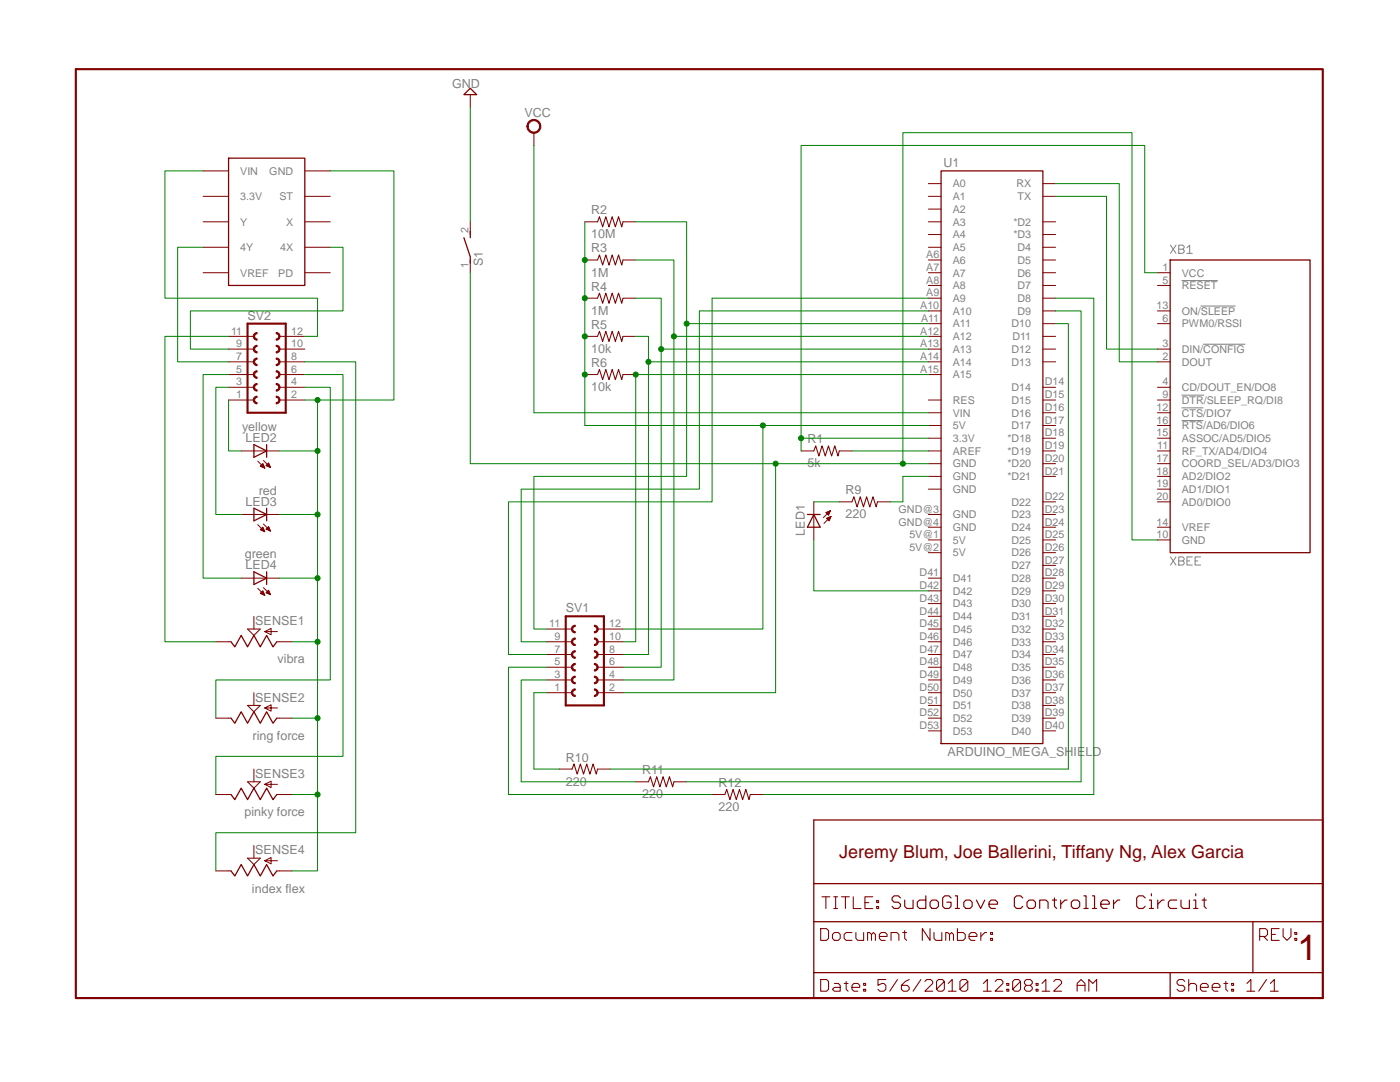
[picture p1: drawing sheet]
<svg xmlns="http://www.w3.org/2000/svg" width="279mm" height="216mm" viewBox="0 0 279 216" stroke-linecap="round" stroke-linejoin="round" font-family="sans-serif">
<g fill="none" stroke="#808080" stroke-width=".2">
<path d="M233.6 48.9l1.1 1.6M234.7 48.9l-1.1 1.6M235.2 48.9h.9l.2 .3v.2l-.2 .3 .2 .3v.3l-.2 .2h-.9zM235.2 49.7h.9M235.9 56h7.1M236.9 49.4l.5-.5v1.6M236.9 50.5h1.1M235.9 78.8h4.4M239.7 61.1h6.8M240.1 68.7h8.4M235.9 81.4h4.2M235.9 83.9h4.2"/>
<path d="M233.6 111.1l1.1 1.7M234.7 111.1l-1.1 1.7M235.2 111.1h.9l.2 .3v.3l-.2 .2 .2 .3v.3l-.2 .3h-.9zM235.2 111.9h.9M236.9 111.9h.5M238 111.1h-1.1v1.7h1.1M238.5 111.9h.6M239.6 111.1h-1.1v1.7h1.1"/>
</g>
<g fill="none" stroke="#800000" stroke-width=".2">
<path d="M185.3 36.6h2.5M185.3 39.2h2.5M208.1 36.6h2.6M208.1 39.2h2.6M185.3 54.4h2.5M185.3 57h2.5M185.3 44.3h2.5M185.3 46.8h2.5M185.3 49.3h2.5M185.3 51.9h2.5M185.3 59.5h2.5M185.3 41.7h2.5"/>
<path d="M208.1 54.4h2.6M208.1 57h2.6M208.1 44.3h2.6M208.1 46.8h2.6M208.1 49.3h2.6M208.1 51.9h2.6M208.1 59.5h2.6M231 54.4h2.5M231 57h2.5M185.3 72.2h2.5M185.3 69.7h2.5M185.3 64.6h2.5"/>
<path d="M185.3 79.8h2.5M185.3 62h2.5M185.3 67.1h2.5M185.3 74.7h2.5M208.1 72.2h2.6M208.1 69.7h2.6M208.1 77.3h2.6M208.1 64.6h2.6M208.1 79.8h2.6M208.1 62h2.6M208.1 67.1h2.6M231 72.2h2.5"/>
<path d="M231 69.7h2.5M231 77.3h2.5M231 64.6h2.5M231 79.8h2.5M231 62h2.5M185.3 90h2.5M185.3 82.4h2.5M185.3 87.4h2.5M185.3 84.9h2.5M185.3 92.5h2.5M185.3 95.1h2.5M185.3 97.6h2.5"/>
<path d="M208.1 90h2.6M208.1 82.4h2.6M208.1 87.4h2.6M208.1 84.9h2.6M208.1 92.5h2.6M208.1 95.1h2.6M231 90h2.5M231 82.4h2.5M231 87.4h2.5M231 84.9h2.5M231 92.5h2.5M231 95.1h2.5"/>
<path d="M231 97.6h2.5M185.3 107.7h2.5M185.3 105.2h2.5M185.3 102.7h2.5M185.3 110.3h2.5M185.3 115.4h2.5M185.3 117.9h2.5M208.1 107.7h2.6M208.1 105.2h2.6M208.1 100.1h2.6M208.1 102.7h2.6M208.1 110.3h2.6"/>
<path d="M208.1 112.8h2.6M208.1 115.4h2.6M208.1 117.9h2.6M231 107.7h2.5M231 105.2h2.5M231 100.1h2.5M109.1 133.1h5.1M109.1 135.7h5.1M109.1 138.2h5.1M185.3 120.4h2.5M185.3 123h2.5M185.3 125.5h2.5"/>
<path d="M185.3 128.1h2.5M185.3 130.6h2.5M185.3 133.1h2.5M185.3 135.7h2.5M185.3 138.2h2.5M208.1 120.4h2.6M208.1 123h2.6M208.1 125.5h2.6M208.1 128.1h2.6M208.1 130.6h2.6M208.1 133.1h2.6M208.1 135.7h2.6"/>
<path d="M208.1 138.2h2.6M185.3 140.8h2.5M185.3 143.3h2.5M185.3 145.8h2.5M208.1 140.8h2.6M208.1 143.3h2.6M208.1 145.8h2.6"/>
</g>
<path d="M187.8 34.1h20.3v114.3h-20.3zM233.5 51.9h28v58.4h-28zM162.4 176.3h101.6M162.4 194.1h87.6M233.5 194.1v5.1M250 194.1h14v5.1h-101.6v-35.6h101.6v30.5M250 183.9v10.2M264 183.9h-101.6" fill="none" stroke="#800000" stroke-width=".25"/>
<path d="M15.1 13.8h248.9v185.4h-248.9zM112.9 140.8h7.6" fill="none" stroke="#800000" stroke-width=".42"/>
<g fill="none" stroke="#800000" stroke-width=".21">
<path d="M164 178.9h1.6M164.8 178.9v2.4M166.4 178.9h.8M166.8 178.9v2.4M167.9 178.9h1.6M168.7 178.9v2.4M170.3 178.9v2.4h1.5M174.2 178.9h-1.6v2.4h1.6M175 179.7h.3v.4h-.3zM163.8 195.5h1.2l.4 .3v1.6l-.4 .4h-1.2zM163.8 185.3h1.2l.4 .4v1.5l-.4 .4h-1.2zM166.4 181.3h.8"/>
<path d="M166.5 196.2h.8l.4 .4v1.2h-1.2l-.4-.4 .4-.4h1.2M166.5 186.1h.8l.4 .4v.7l-.4 .4h-.8l-.4-.4v-.7zM168.5 196.2h.7M168.9 195.8v1.6l.3 .4M170 197h1.6v-.4l-.4-.4h-.8l-.4 .4v.8l.4 .4h.8M170 186.1h-1.1l-.4 .4v.7l.4 .4h1.1M170.8 186.1v1.1l.4 .4h1.2v-1.5M172.4 196.2h.4v.4h-.4zM172.4 197.4h.4v.4h-.4zM172.6 180.1h.8M173.1 187.6v-1.5h.4l.4 .4v1.1M173.9 186.5l.4-.4 .4 .4v1.1"/>
<path d="M175 180.9h.3v.4h-.3zM175.5 186.9h1.5v-.4l-.3-.4h-.8l-.4 .4v.7l.4 .4h.8M176.8 195.5h-1.6v1.1l.8-.4h.4l.4 .4v.8l-.4 .4h-.8l-.4-.4M177.8 187.6v-1.5h1.2l.4 .4v1.1M179.1 195.5l-1.5 2.3M180.1 186.1h.8M180.6 185.7v1.5l.3 .4M181.5 195.5l-.8 .3-.8 .8v.8l.4 .4h.8l.4-.4v-.4l-.4-.4h-1.2M183.8 195.5l-1.6 2.3M184.6 195.8l.4-.3h.7l.4 .3v.4l-1.5 1.6h1.5M185.6 185.3v2.3l-1.5-2.3v2.3M186.4 186.1v1.1l.4 .4h1.2v-1.5"/>
<path d="M188.5 195.8l-1.6 1.6 .4 .4h.8l.4-.4v-1.6l-.4-.3h-.8l-.4 .3v1.6M188.7 187.6v-1.5h.4l.4 .4v1.1M189.3 196.2l.7-.7v2.3M189.3 197.8h1.5M189.5 186.5l.4-.4 .4 .4v1.1M191.1 185.3v2.3h1.1l.4-.4v-.7l-.4-.4h-1.1M193.1 195.8l-1.5 1.6 .4 .4h.8l.3-.4v-1.6l-.3-.3h-.8l-.4 .3v1.6M193.4 186.9h1.6v-.4l-.4-.4h-.8l-.4 .4v.7l.4 .4h.8M195.7 186.1v1.5M196.3 196.2l.7-.7v2.3M196.3 197.8h1.5M196.9 186.1h-.4l-.8 .8"/>
<path d="M197.7 186.1h.4v.4h-.4zM197.7 187.2h.4v.4h-.4zM198.6 195.8l.4-.3h.8l.4 .3v.4l-1.6 1.6h1.6M200.9 196.2h.4v.4h-.4zM200.9 197.4h.4v.4h-.4zM203.7 195.8l-1.6 1.6 .4 .4h.8l.4-.4v-1.6l-.4-.3h-.8l-.4 .3v1.6M204.4 195.8l.4-.3h.8l.4 .3v.4l-.4 .4 .4 .4v.4l-.4 .4h-.8l-.4-.4v-.4l.4-.4-.4-.4zM204.8 196.6h.8M206.8 196.2h.4v.4h-.4zM206.8 197.4h.4v.4h-.4zM208 196.2l.7-.7v2.3M208 197.8h1.5"/>
<path d="M210.3 195.8l.4-.3h.8l.4 .3v.4l-1.6 1.6h1.6M215 197.8v-1.6l.8-.7 .7 .7v1.6M215 196.6h1.5M217.3 197.8v-2.3l.8 .7 .8-.7v2.3M236.5 195.8l-.4-.3h-.8l-.4 .3v.4l.4 .4h.8l.4 .4v.4l-.4 .4h-.8l-.4-.4M237.2 196.6l.4-.4h.8l.4 .4v1.2M237.2 195.5v2.3M239.6 197h1.5v-.4l-.4-.4h-.7l-.4 .4v.8l.4 .4h.7M241.9 197h1.6v-.4l-.4-.4h-.8l-.4 .4v.8l.4 .4h.8M244.2 196.2h.8M244.6 195.8v1.6l.4 .4M245.8 196.2h.4v.4h-.4z"/>
<path d="M245.8 197.4h.4v.4h-.4zM248.9 196.2l.7-.7v2.3M248.9 197.8h1.5M251.4 186.9h1.2l.4-.4v-.8l-.4-.4h-1.2v2.3M252.2 186.9l.8 .7M252.8 195.5l-1.6 2.3M253.5 196.2l.8-.7v2.3M253.5 197.8h1.6M253.7 186.5h.8M255.3 185.3h-1.6v2.3h1.6M256.1 185.3v1.6l.8 .7 .7-.7v-1.6M258.4 186.1h.4v.4h-.4z"/>
<path d="M258.4 187.2h.4v.4h-.4z"/>
</g>
<g fill="none" stroke="#800000" stroke-width=".23">
<path d="M179.7 179.2l-.4-.4h-.9l-.4 .4v.4l.4 .4h.9l.4 .4v.4l-.4 .5h-.9l-.4-.5M180.6 179.6v1.2l.4 .5h1.2v-1.7M184.8 178.8v2.5h-1.3l-.4-.5v-.8l.4-.4h1.3M186 179.6h.9l.4 .4v.8l-.4 .5h-.9l-.4-.5v-.8zM189.8 179.2l-.4-.4h-.8l-.5 .4v1.6l.5 .5h.8l.4-.5v-.8h-.8M190.6 178.8h.5v2.5M194.9 179.6l.8 1.7 .8-1.7M204.1 179.2l-.4-.4h-.8l-.5 .4v1.6l.5 .5h.8l.4-.5M210 179.6h.9M210.4 179.2v1.6l.5 .5M211.7 179.6v1.7M213 179.6h-.5l-.8 .8"/>
<path d="M216.3 178.8h.4v2.5M218 178.8h.4v2.5M222.2 179.6v1.7M223.5 179.6h-.4l-.9 .8M228.5 179.2l-.4-.4h-.8l-.5 .4v1.6l.5 .5h.8l.4-.5M229.4 179.6h.4v1.7M229.8 178.3v.5M231.1 179.6v1.7M232.3 179.6h-.4l-.8 .8M234.8 179.6h-1.2l-.4 .4v.8l.4 .5h1.2M235.7 179.6v1.2l.4 .5h1.3v-1.7M238.2 179.6h.4v1.7"/>
<path d="M238.6 178.3v.5M239.9 179.6h.8M240.3 179.2v1.6l.4 .5M190.6 181.3h.9M192.3 180l.5-.4h.8l.4 .4v.8l-.4 .5h-.8l-.5-.5zM197.4 180.4h1.7v-.4l-.5-.4h-.8l-.4 .4v.8l.4 .5h.8M205 180l.4-.4h.8l.5 .4v.8l-.5 .5h-.8l-.4-.5zM207.5 181.3v-1.7h1.2l.5 .4v1.3M213.8 180l.4-.4h.9l.4 .4v.8l-.4 .5h-.9l-.4-.5zM216.3 181.3h.9M218 181.3h.8M219.7 180.4h1.7v-.4l-.4-.4h-.9l-.4 .4v.8l.4 .5h.9"/>
<path d="M229.4 181.3h.8M238.2 181.3h.9"/>
</g>
<path d="M114.3 132.5l.5-.1v.2a.51 .51 0 0 0-.5 .5 .51 .51 0 0 0 .5 .5v.3a.76 .76 0 0 1-.7-.5 .76 .76 0 0 1 .2-.9z" fill-rule="evenodd" fill="#800000"/>
<path d="M114.3 132.5l.5-.1v.2a.51 .51 0 0 0-.5 .5 .51 .51 0 0 0 .5 .5v.3a.76 .76 0 0 1-.7-.5 .76 .76 0 0 1 .2-.9z" fill="none" stroke="#800000" stroke-width=".2"/>
<path d="M114.3 135.1l.5-.2v.3a.51 .51 0 0 0-.5 .5 .51 .51 0 0 0 .5 .5v.2a.76 .76 0 0 1-.7-.5 .76 .76 0 0 1 .2-.8z" fill-rule="evenodd" fill="#800000"/>
<path d="M114.3 135.1l.5-.2v.3a.51 .51 0 0 0-.5 .5 .51 .51 0 0 0 .5 .5v.2a.76 .76 0 0 1-.7-.5 .76 .76 0 0 1 .2-.8z" fill="none" stroke="#800000" stroke-width=".2"/>
<path d="M114.3 137.6l.5-.1v.2l-.4 .2-.1 .3 .1 .3 .4 .2v.3a.76 .76 0 0 1-.7-.5 .76 .76 0 0 1 .2-.9z" fill-rule="evenodd" fill="#800000"/>
<path d="M114.3 137.6l.5-.1v.2l-.4 .2-.1 .3 .1 .3 .4 .2v.3a.76 .76 0 0 1-.7-.5 .76 .76 0 0 1 .2-.9zM119.3 138.2h5M119.3 135.7h5M119.3 133.1h5" fill="none" stroke="#800000" stroke-width=".2"/>
<path d="M118.6 132.4a.76 .76 0 0 1 .8 .7 .76 .76 0 0 1-.8 .8v-.3a.51 .51 0 0 0 .5-.5 .51 .51 0 0 0-.5-.5z" fill-rule="evenodd" fill="#800000"/>
<path d="M118.6 132.4a.76 .76 0 0 1 .8 .7 .76 .76 0 0 1-.8 .8v-.3a.51 .51 0 0 0 .5-.5 .51 .51 0 0 0-.5-.5z" fill="none" stroke="#800000" stroke-width=".2"/>
<path d="M118.6 134.9a.76 .76 0 0 1 .8 .8 .76 .76 0 0 1-.8 .7v-.2a.51 .51 0 0 0 .5-.5 .51 .51 0 0 0-.5-.5z" fill-rule="evenodd" fill="#800000"/>
<path d="M118.6 134.9a.76 .76 0 0 1 .8 .8 .76 .76 0 0 1-.8 .7v-.2a.51 .51 0 0 0 .5-.5 .51 .51 0 0 0-.5-.5z" fill="none" stroke="#800000" stroke-width=".2"/>
<path d="M118.6 137.5a.76 .76 0 0 1 .8 .7 .76 .76 0 0 1-.8 .8v-.3a.51 .51 0 0 0 .5-.5 .51 .51 0 0 0-.5-.5z" fill-rule="evenodd" fill="#800000"/>
<path d="M109.1 130.6h5.1M109.1 128.1h5.1M118.6 137.5a.76 .76 0 0 1 .8 .7 .76 .76 0 0 1-.8 .8v-.3a.51 .51 0 0 0 .5-.5 .51 .51 0 0 0-.5-.5z" fill="none" stroke="#800000" stroke-width=".2"/>
<path d="M114.3 127.5l.5-.2v.3a.51 .51 0 0 0-.5 .5 .51 .51 0 0 0 .5 .5v.2a.76 .76 0 0 1-.7-.5 .76 .76 0 0 1 .2-.8z" fill-rule="evenodd" fill="#800000"/>
<path d="M114.3 127.5l.5-.2v.3a.51 .51 0 0 0-.5 .5 .51 .51 0 0 0 .5 .5v.2a.76 .76 0 0 1-.7-.5 .76 .76 0 0 1 .2-.8z" fill="none" stroke="#800000" stroke-width=".2"/>
<path d="M114.3 130l.5-.2v.3a.51 .51 0 0 0-.5 .5 .51 .51 0 0 0 .5 .5v.3a.76 .76 0 0 1-.7-.5 .76 .76 0 0 1 .2-.9z" fill-rule="evenodd" fill="#800000"/>
<path d="M114.3 130l.5-.2v.3a.51 .51 0 0 0-.5 .5 .51 .51 0 0 0 .5 .5v.3a.76 .76 0 0 1-.7-.5 .76 .76 0 0 1 .2-.9zM119.3 130.6h5M119.3 128.1h5" fill="none" stroke="#800000" stroke-width=".2"/>
<path d="M118.6 127.3a.76 .76 0 0 1 .8 .8 .76 .76 0 0 1-.8 .7v-.2a.51 .51 0 0 0 .5-.5 .51 .51 0 0 0-.5-.5z" fill-rule="evenodd" fill="#800000"/>
<path d="M118.6 127.3a.76 .76 0 0 1 .8 .8 .76 .76 0 0 1-.8 .7v-.2a.51 .51 0 0 0 .5-.5 .51 .51 0 0 0-.5-.5z" fill="none" stroke="#800000" stroke-width=".2"/>
<path d="M118.6 129.8a.76 .76 0 0 1 .8 .8 .76 .76 0 0 1-.8 .8v-.3a.51 .51 0 0 0 .5-.5 .51 .51 0 0 0-.5-.5z" fill-rule="evenodd" fill="#800000"/>
<path d="M109.1 125.5h5.1M118.6 129.8a.76 .76 0 0 1 .8 .8 .76 .76 0 0 1-.8 .8v-.3a.51 .51 0 0 0 .5-.5 .51 .51 0 0 0-.5-.5z" fill="none" stroke="#800000" stroke-width=".2"/>
<path d="M114.3 124.9l.5-.1v.2a.51 .51 0 0 0-.5 .5 .51 .51 0 0 0 .5 .5v.3a.76 .76 0 0 1-.7-.5 .76 .76 0 0 1 .2-.9z" fill-rule="evenodd" fill="#800000"/>
<path d="M114.3 124.9l.5-.1v.2a.51 .51 0 0 0-.5 .5 .51 .51 0 0 0 .5 .5v.3a.76 .76 0 0 1-.7-.5 .76 .76 0 0 1 .2-.9zM119.3 125.5h5" fill="none" stroke="#800000" stroke-width=".2"/>
<path d="M118.6 124.8a.76 .76 0 0 1 .8 .7 .76 .76 0 0 1-.8 .8v-.3a.51 .51 0 0 0 .5-.5 .51 .51 0 0 0-.5-.5z" fill-rule="evenodd" fill="#800000"/>
<path d="M45.6 79.8h5.1M45.6 77.3h5.1M45.6 74.7h5.1M118.6 124.8a.76 .76 0 0 1 .8 .7 .76 .76 0 0 1-.8 .8v-.3a.51 .51 0 0 0 .5-.5 .51 .51 0 0 0-.5-.5z" fill="none" stroke="#800000" stroke-width=".2"/>
<path d="M49.4 82.4h7.6M120.5 140.8v-17.8h-7.6v17.8" fill="none" stroke="#800000" stroke-width=".42"/>
<path d="M50.8 74.1l.5-.1v.2l-.4 .2-.1 .3 .1 .3 .4 .2v.3a.77 .77 0 0 1-.7-.5 .77 .77 0 0 1 .2-.9z" fill-rule="evenodd" fill="#800000"/>
<path d="M50.8 74.1l.5-.1v.2l-.4 .2-.1 .3 .1 .3 .4 .2v.3a.77 .77 0 0 1-.7-.5 .77 .77 0 0 1 .2-.9z" fill="none" stroke="#800000" stroke-width=".2"/>
<path d="M50.8 76.7l.5-.2v.3l-.4 .2-.1 .3 .1 .2 .4 .3v.2a.77 .77 0 0 1-.7-.5 .77 .77 0 0 1 .2-.8z" fill-rule="evenodd" fill="#800000"/>
<path d="M50.8 76.7l.5-.2v.3l-.4 .2-.1 .3 .1 .2 .4 .3v.2a.77 .77 0 0 1-.7-.5 .77 .77 0 0 1 .2-.8z" fill="none" stroke="#800000" stroke-width=".2"/>
<path d="M50.8 79.2l.5-.1v.2l-.4 .2-.1 .3 .1 .3 .4 .2v.3a.77 .77 0 0 1-.7-.5 .77 .77 0 0 1 .2-.9z" fill-rule="evenodd" fill="#800000"/>
<path d="M50.8 79.2l.5-.1v.2l-.4 .2-.1 .3 .1 .3 .4 .2v.3a.77 .77 0 0 1-.7-.5 .77 .77 0 0 1 .2-.9zM55.8 79.8h5M55.8 77.3h5M55.8 74.7h5" fill="none" stroke="#800000" stroke-width=".2"/>
<path d="M55.1 74a.76 .76 0 0 1 .8 .7 .76 .76 0 0 1-.8 .8v-.3l.5-.2v-.3l-.1-.3-.4-.2z" fill-rule="evenodd" fill="#800000"/>
<path d="M55.1 74a.76 .76 0 0 1 .8 .7 .76 .76 0 0 1-.8 .8v-.3l.5-.2v-.3l-.1-.3-.4-.2z" fill="none" stroke="#800000" stroke-width=".2"/>
<path d="M55.1 76.5a.76 .76 0 0 1 .8 .8 .76 .76 0 0 1-.8 .7v-.2l.5-.3v-.2l-.1-.3-.4-.2z" fill-rule="evenodd" fill="#800000"/>
<path d="M55.1 76.5a.76 .76 0 0 1 .8 .8 .76 .76 0 0 1-.8 .7v-.2l.5-.3v-.2l-.1-.3-.4-.2z" fill="none" stroke="#800000" stroke-width=".2"/>
<path d="M55.1 79.1a.76 .76 0 0 1 .8 .7 .76 .76 0 0 1-.8 .8v-.3l.5-.2v-.3l-.1-.3-.4-.2z" fill-rule="evenodd" fill="#800000"/>
<path d="M45.6 72.2h5.1M45.6 69.7h5.1M55.1 79.1a.76 .76 0 0 1 .8 .7 .76 .76 0 0 1-.8 .8v-.3l.5-.2v-.3l-.1-.3-.4-.2z" fill="none" stroke="#800000" stroke-width=".2"/>
<path d="M50.8 69.1l.5-.2v.3l-.4 .2-.1 .3 .1 .2 .4 .3v.2a.77 .77 0 0 1-.7-.5 .77 .77 0 0 1 .2-.8z" fill-rule="evenodd" fill="#800000"/>
<path d="M50.8 69.1l.5-.2v.3l-.4 .2-.1 .3 .1 .2 .4 .3v.2a.77 .77 0 0 1-.7-.5 .77 .77 0 0 1 .2-.8z" fill="none" stroke="#800000" stroke-width=".2"/>
<path d="M50.8 71.6l.5-.2v.3l-.4 .2-.1 .3 .1 .3 .4 .2v.3a.77 .77 0 0 1-.7-.6 .77 .77 0 0 1 .2-.8z" fill-rule="evenodd" fill="#800000"/>
<path d="M50.8 71.6l.5-.2v.3l-.4 .2-.1 .3 .1 .3 .4 .2v.3a.77 .77 0 0 1-.7-.6 .77 .77 0 0 1 .2-.8zM55.8 72.2h5M55.8 69.7h5" fill="none" stroke="#800000" stroke-width=".2"/>
<path d="M55.1 68.9a.76 .76 0 0 1 .8 .8 .76 .76 0 0 1-.8 .7v-.2l.5-.3v-.2l-.1-.3-.4-.2z" fill-rule="evenodd" fill="#800000"/>
<path d="M55.1 68.9a.76 .76 0 0 1 .8 .8 .76 .76 0 0 1-.8 .7v-.2l.5-.3v-.2l-.1-.3-.4-.2z" fill="none" stroke="#800000" stroke-width=".2"/>
<path d="M55.1 71.4a.76 .76 0 0 1 .8 .8 .76 .76 0 0 1-.8 .8v-.3l.5-.2v-.3l-.1-.3-.4-.2z" fill-rule="evenodd" fill="#800000"/>
<path d="M45.6 67.1h5.1M55.1 71.4a.76 .76 0 0 1 .8 .8 .76 .76 0 0 1-.8 .8v-.3l.5-.2v-.3l-.1-.3-.4-.2z" fill="none" stroke="#800000" stroke-width=".2"/>
<path d="M50.8 66.5l.5-.1v.2l-.4 .3-.1 .2 .1 .3 .4 .2v.3a.77 .77 0 0 1-.7-.5 .77 .77 0 0 1 .2-.9z" fill-rule="evenodd" fill="#800000"/>
<path d="M50.8 66.5l.5-.1v.2l-.4 .3-.1 .2 .1 .3 .4 .2v.3a.77 .77 0 0 1-.7-.5 .77 .77 0 0 1 .2-.9zM55.8 67.1h5" fill="none" stroke="#800000" stroke-width=".2"/>
<path d="M55.1 66.4a.76 .76 0 0 1 .8 .7 .76 .76 0 0 1-.8 .8v-.3l.5-.2v-.3v-.2l-.5-.3z" fill-rule="evenodd" fill="#800000"/>
<g fill="none" stroke="#800000" stroke-width=".2">
<path d="M40.5 34.1h5.1M40.5 39.2h5.1M60.8 39.2h5.1M60.8 34.1h5.1M106.6 26.5v2.5M40.5 44.3h5.1M40.5 49.3h5.1M40.5 54.4h5.1M60.8 44.3h5.1M60.8 49.3h5.1M60.8 54.4h5.1M93.9 44.3v2.5"/>
<path d="M93.9 51.9v2.5M116.7 44.3h2.6M116.7 51.9h2.6M116.7 59.5h2.6M124.3 44.3h2.6M124.3 51.9h2.6M124.3 59.5h2.6M55.1 66.4a.76 .76 0 0 1 .8 .7 .76 .76 0 0 1-.8 .8v-.3l.5-.2v-.3v-.2l-.5-.3zM116.7 67.1h2.6M124.3 67.1h2.6M48.1 90h7.7M51.4 92l1.4 1.4"/>
<path d="M51.9 93l.6-.5 .3 .9zM52 93h.7M52.1 92.9h.5M52.2 92.8h.4M52.2 93.1h.5M52.3 92.6h.2M52.4 92.5h.1M52.5 93.3h.3M52.6 91.9l1.4 1.4M52.8 93.4h.1M53.1 92.9l.5-.5 .4 .9zM53.1 92.9h.7"/>
<path d="M53.2 92.8h.6M53.3 92.6h.4M53.4 93h.5M53.4 92.5h.3M53.6 92.4h.1M53.7 93.1h.2M53.9 93.3h.1M159.9 90h2.5M167.5 90h2.5M48.1 102.7h7.7M51.4 104.7l1.4 1.4M51.9 105.7l.6-.5 .3 .9z"/>
<path d="M52 105.7h.7M52.1 105.6h.5M52.1 105.8h.6M52.2 105.4h.4M52.4 105.3h.1M52.4 105.9h.4M52.6 104.6l1.4 1.4M52.7 106h.1M53.1 105.6l.5-.5 .4 .9zM53.1 105.6h.7M53.3 105.4h.5M53.3 105.7h.5"/>
<path d="M53.4 105.3h.3M53.5 105.2h.2M53.6 105.8h.3M53.8 105.9h.2M162.4 100.1v7.6M164.8 102.3l.9-.4-.4 .9zM164.8 102.3h.7M165 103.4l.8-.4-.3 .9zM165 102.4h.5M165 103.5h.7M165.1 103.4h.6M165.1 102.5h.4"/>
<path d="M165.1 102.2h.5M165.2 103.6h.4M165.2 102.7h.2M165.3 103.7h.2M165.3 102.8h.1M165.4 103.3h.4M165.4 102.1h.3M165.4 103.9h.1M165.6 103.1h.2M165.7 101.9h.1M165.7 101.9l-1.4 1.4M165.8 103l-1.4 1.4"/>
<path d="M167.5 100.1h2.5M175.1 100.1h2.6M46.1 128.1h-3M50.7 123v2.5M50.7 138.2v2.6M52.8 126l1.3 .7v-1.3l-1.3 .6h2.6M55.2 128.1h3.1M43.1 143.3h3M43.1 158.5h3M50.7 153.5v2.5M52.8 141.3l1.3 .6v-1.3l-1.3 .7h2.6M52.8 156.5l1.3 .6v-1.2l-1.3 .6h2.6"/>
<path d="M55.2 143.3h3.1M55.2 158.5h3.1M43.1 173.8h3M50.7 168.7v2.5M52.8 171.7l1.3 .7v-1.3l-1.3 .6h2.6M55.2 173.8h3.1"/>
</g>
<path d="M57 82.4v-17.8h-7.6v17.8" fill="none" stroke="#800000" stroke-width=".42"/>
<path d="M119.3 44.3l.3-1.1 .7 2.1 .6-2.1 .6 2.1 .7-2.1 .6 2.1 .6-2.1 .7 2.1 .2-1M119.3 51.9l.3-1 .7 2 .6-2 .6 2 .7-2 .6 2 .6-2 .7 2 .2-1M119.3 59.5l.3-1 .7 2 .6-2 .6 2 .7-2 .6 2 .6-2 .7 2 .2-1M119.3 67.1l.3-1 .7 2 .6-2 .6 2 .7-2 .6 2 .6-2 .7 2 .2-1M162.4 90l.4-1 .6 2 .7-2 .6 2 .6-2 .7 2 .6-2 .6 2 .3-1M170 100.1l.4-1 .6 2.1 .7-2.1 .6 2.1 .7-2.1 .6 2.1 .6-2.1 .7 2.1 .2-1.1M49.4 125.5h2.5l-1.2 1.3zM49.4 140.8h2.5l-1.2 1.2zM49.4 156h2.5l-1.2 1.3zM49.4 171.2h2.5l-1.2 1.3z" fill="none" stroke="#800000" stroke-width=".21"/>
<g fill="none" stroke="#800000" stroke-width=".25">
<path d="M45.6 31.6h15.2v25.4h-15.2zM92.6 47.4l1.3 3.8v1.3M93.9 46.2v1.2M50.7 88.7l2.5 1.3-2.5 1.2zM53.2 88.7v2.5M50.7 101.4l2.5 1.3-2.5 1.2zM53.2 101.4v2.5M161.1 102.7h2.6M162.4 102.7l1.3 2.5h-2.6zM46.1 128.1l.8 1 1.2-2.3 1.3 2.3 1.3-2.3 1.2 2.3 1.3-2.3 1.3 2.3 .7-1M46.1 143.3l.8 1 1.2-2.3 1.3 2.3 1.3-2.3 1.2 2.3 1.3-2.3 1.3 2.3 .7-1M46.1 158.5l.8 1.1 1.2-2.3 1.3 2.3 1.3-2.3 1.2 2.3 1.3-2.3 1.3 2.3 .7-1.1"/>
<path d="M46.1 173.8l.8 1 1.2-2.3 1.3 2.3 1.3-2.3 1.2 2.3 1.3-2.3 1.3 2.3 .7-1"/>
</g>
<path d="M105.7 24.1a1.39 1.39 0 0 1 2.1 .5 1.39 1.39 0 0 1-.9 2 1.39 1.39 0 0 1-1.7-1.4h.2a1.14 1.14 0 0 1 1.6-1 1.14 1.14 0 0 1 .3 1.9 1.14 1.14 0 0 1-1.8-.6l-.1-.3h-.2v-.3z" fill-rule="evenodd" fill="#800000"/>
<g fill="none" stroke="#800000" stroke-width=".2">
<path d="M93.9 18.9v2.5M105.7 24.1a1.39 1.39 0 0 1 2.1 .5 1.39 1.39 0 0 1-.9 2 1.39 1.39 0 0 1-1.7-1.4h.2a1.14 1.14 0 0 1 1.6-1 1.14 1.14 0 0 1 .3 1.9 1.14 1.14 0 0 1-1.8-.6l-.1-.3h-.2v-.3zM116.7 74.7h2.6M124.3 74.7h2.6M48.1 115.4h7.7M51.4 117.4l1.4 1.4M51.9 118.4l.6-.5 .3 .9zM52 118.3h.6M52 118.4h.7M52.2 118.2h.4M52.3 118.1h.2M52.3 118.6h.4"/>
<path d="M52.4 118h.1M52.6 117.3l1.4 1.4M52.6 118.7h.2M53.1 118.3l.5-.5 .4 .9zM53.2 118.2h.6M53.2 118.3h.6M53.3 118.1h.4M53.4 118h.3M53.5 118.4h.4M53.5 117.9h.1M53.8 118.6h.2M111.6 153.5h2.6"/>
<path d="M119.3 153.5h2.5M126.9 156h2.5M134.5 156h2.5M142.1 158.5h2.6M149.7 158.5h2.6"/>
</g>
<path d="M93.9 17.6l1.2 1.3h-2.5zM50.7 114.1l2.5 1.3-2.5 1.2zM53.2 114.1v2.5" fill="none" stroke="#800000" stroke-width=".25"/>
<path d="M119.3 74.7l.3-1 .7 2.1 .6-2.1 .6 2.1 .7-2.1 .6 2.1 .6-2.1 .7 2.1 .2-1.1M114.2 153.5l.4-1.1 .6 2.1 .6-2.1 .7 2.1 .6-2.1 .6 2.1 .7-2.1 .6 2.1 .3-1M129.4 156l.4-1 .6 2 .7-2 .6 2 .6-2 .7 2 .6-2 .6 2 .3-1M144.7 158.5l.3-1 .7 2.1 .6-2.1 .6 2.1 .7-2.1 .6 2.1 .6-2.1 .7 2.1 .2-1.1" fill="none" stroke="#800000" stroke-width=".21"/>
<path d="M93.9 54.4v38.1h91.4M180.2 92.5v-66h45.7v81.2h5.1" fill="none" stroke="#008000" stroke-width=".2"/>
<circle cx="180.2" cy="92.5" r=".51" fill="#008000"/>
<g fill="none" stroke="#008000" stroke-width=".2">
<path d="M154.8 92.5v45.7h-30.5"/>
<circle cx="180.2" cy="92.5" r=".51"/>
</g>
<circle cx="154.8" cy="92.5" r=".51" fill="#008000"/>
<g fill="none" stroke="#008000" stroke-width=".2">
<path d="M93.9 21.4v22.9M106.6 29v53.4h78.7M231 54.4h-2.5v-25.4h-68.6v58.4M185.3 87.4h-25.4v2.6M185.3 95.1h-5.1v5h-2.5M162.4 107.7v10.2h22.9"/>
<circle cx="154.8" cy="92.5" r=".51"/>
</g>
<circle cx="159.9" cy="87.4" r=".51" fill="#008000"/>
<g fill="none" stroke="#008000" stroke-width=".2">
<path d="M210.7 36.6h12.7v35.6h7.6M210.7 39.2h10.1v30.5h10.2M185.3 74.7h-58.4v53.4h-2.6M170 90h15.3M162.4 100.1h5.1"/>
<circle cx="159.9" cy="87.4" r=".51"/>
</g>
<circle cx="126.9" cy="74.7" r=".51" fill="#008000"/>
<g fill="none" stroke="#008000" stroke-width=".2">
<path d="M126.9 67.1h2.5v5.1h55.9M129.4 72.2v58.4h-5.1"/>
<circle cx="126.9" cy="74.7" r=".51"/>
</g>
<circle cx="129.4" cy="72.2" r=".51" fill="#008000"/>
<g fill="none" stroke="#008000" stroke-width=".2">
<path d="M126.9 59.5h5.1v10.2h53.3M132 69.7v63.4h-7.7"/>
<circle cx="129.4" cy="72.2" r=".51"/>
</g>
<circle cx="132" cy="69.7" r=".51" fill="#008000"/>
<g fill="none" stroke="#008000" stroke-width=".2">
<path d="M126.9 51.9h7.6v15.2h50.8M134.5 67.1v68.6h-10.2"/>
<circle cx="132" cy="69.7" r=".51"/>
</g>
<circle cx="134.5" cy="67.1" r=".51" fill="#008000"/>
<g fill="none" stroke="#008000" stroke-width=".2">
<path d="M126.9 44.3h10.1v20.3h48.3M137 64.6v30.5h-30.4v30.4h2.5"/>
<circle cx="134.5" cy="67.1" r=".51"/>
</g>
<circle cx="137" cy="64.6" r=".51" fill="#008000"/>
<g fill="none" stroke="#008000" stroke-width=".2">
<path d="M116.7 44.3v7.6"/>
<circle cx="137" cy="64.6" r=".51"/>
</g>
<circle cx="116.7" cy="51.9" r=".51" fill="#008000"/>
<g fill="none" stroke="#008000" stroke-width=".2">
<path d="M116.7 51.9v7.6"/>
<circle cx="116.7" cy="51.9" r=".51"/>
</g>
<circle cx="116.7" cy="59.5" r=".51" fill="#008000"/>
<g fill="none" stroke="#008000" stroke-width=".2">
<path d="M116.7 59.5v7.6"/>
<circle cx="116.7" cy="59.5" r=".51"/>
</g>
<circle cx="116.7" cy="67.1" r=".51" fill="#008000"/>
<g fill="none" stroke="#008000" stroke-width=".2">
<path d="M116.7 67.1v7.6"/>
<circle cx="116.7" cy="67.1" r=".51"/>
</g>
<circle cx="116.7" cy="74.7" r=".51" fill="#008000"/>
<g fill="none" stroke="#008000" stroke-width=".2">
<path d="M116.7 74.7v10.2h68.6"/>
<circle cx="116.7" cy="74.7" r=".51"/>
</g>
<circle cx="152.3" cy="84.9" r=".51" fill="#008000"/>
<g fill="none" stroke="#008000" stroke-width=".2">
<path d="M40.5 34.1h-7.6v25.4h30.5v7.6h-2.6M65.9 34.1h12.7v45.7h-17.8M185.3 59.5h-43.2v40.6h-40.6v30.5h7.6M210.7 59.5h7.6v99h-66M63.4 79.8v10.2h-7.6M185.3 62h-45.7v35.6h-35.6v30.5h5.1M210.7 64.6h2.5v88.9h-91.4M210.7 62h5.1v94h-78.8M63.4 90v12.7h-7.6M152.3 84.9v40.6h-28M63.4 102.7v12.7h-7.6M109.1 133.1h-7.6v25.4h40.6"/>
<path d="M109.1 135.7h-5.1v20.3h22.9M109.1 138.2h-2.5v15.3h5"/>
<circle cx="152.3" cy="84.9" r=".51"/>
</g>
<circle cx="63.4" cy="90" r=".51" fill="#008000"/>
<circle cx="63.4" cy="90" r=".51" fill="none" stroke="#008000" stroke-width=".2"/>
<circle cx="63.4" cy="102.7" r=".51" fill="#008000"/>
<circle cx="63.4" cy="102.7" r=".51" fill="none" stroke="#008000" stroke-width=".2"/>
<circle cx="63.4" cy="115.4" r=".51" fill="#008000"/>
<g fill="none" stroke="#008000" stroke-width=".2">
<path d="M63.4 115.4v12.7h-5.1M63.4 128.1v15.2h-5.1M63.4 143.3v15.2h-5.1M63.4 158.5v15.3h-5.1"/>
<circle cx="63.4" cy="115.4" r=".51"/>
</g>
<circle cx="63.4" cy="143.3" r=".51" fill="#008000"/>
<circle cx="63.4" cy="143.3" r=".51" fill="none" stroke="#008000" stroke-width=".2"/>
<circle cx="63.4" cy="158.5" r=".51" fill="#008000"/>
<circle cx="63.4" cy="158.5" r=".51" fill="none" stroke="#008000" stroke-width=".2"/>
<circle cx="63.4" cy="128.1" r=".51" fill="#008000"/>
<circle cx="63.4" cy="128.1" r=".51" fill="none" stroke="#008000" stroke-width=".2"/>
<circle cx="63.4" cy="79.8" r=".51" fill="#008000"/>
<g fill="none" stroke="#008000" stroke-width=".2">
<path d="M40.5 49.3h-5v22.9h10.1M65.9 49.3h2.6v12.7h-30.5v7.7h7.6M45.6 79.8v10.2h2.5M45.6 77.3h-2.5v25.4h5M45.6 74.7h-5.1v40.7h7.6M45.6 67.1h-12.7v61h10.2M60.8 77.3h5.1v58.4h-22.8v7.6M60.8 74.7h7.7v76.2h-25.4v7.6M60.8 72.2h10.2v94h-27.9v7.6"/>
<circle cx="63.4" cy="79.8" r=".51"/>
</g>
<text font-size="7.2" fill="#800000" x="258.9" y="191.5">1</text>
<text font-size="3.6" fill="#800000" x="167.5" y="171.2">Jeremy Blum, Joe Ballerini, Tiffany Ng, Alex Garcia</text>
<g font-size="2.5" fill="#808080">
<text x="90.2" y="17.5">GND</text>
<text x="104.6" y="23.3">VCC</text>
<text x="188.3" y="33.3">U1</text>
<text x="118" y="42.8">R2</text>
<text x="118" y="47.6">10M</text>
<text x="96.4" y="53.1" transform="rotate(-90 96.4 53.1)">S1</text>
<text x="118" y="50.4">R3</text>
<text x="118" y="58">R4</text>
<text x="118" y="55.2">1M</text>
<text x="49.4" y="63.8">SV2</text>
<text x="118" y="65.6">R5</text>
<text x="118" y="62.8">1M</text>
<text x="118" y="70.4">10k</text>
<text x="118" y="73.2">R6</text>
<text x="118" y="78">10k</text>
<text x="48.3" y="86">yellow</text>
<text x="49" y="88.2">LED2</text>
<text x="161.1" y="88.5">R1</text>
<text x="161.1" y="93.3">5k</text>
<text x="49" y="100.9">LED3</text>
<text x="51.6" y="98.7">red</text>
<text x="168.8" y="98.6">R9</text>
<text x="160.6" y="106.9" transform="rotate(-90 160.6 106.9)">LED1</text>
<text x="168.8" y="103.4">220</text>
<text x="48.8" y="111.4">green</text>
<text x="49" y="113.6">LED4</text>
<text x="50.9" y="124.8">SENSE1</text>
<text x="112.9" y="122.2">SV1</text>
<text x="55.4" y="132.4">vibra</text>
<text x="50.9" y="140">SENSE2</text>
<text x="50.4" y="147.6">ring force</text>
<text x="50.9" y="155.2">SENSE3</text>
<text x="112.9" y="152">R10</text>
<text x="128.1" y="154.5">R11</text>
<text x="189.1" y="150.9">ARDUINO_MEGA_SHIELD</text>
<text x="112.9" y="156.8">220</text>
<text x="128.1" y="159.3">220</text>
<text x="143.4" y="161.8">220</text>
<text x="143.4" y="157">R12</text>
<text x="48.8" y="162.9">pinky force</text>
<text x="50.9" y="170.5">SENSE4</text>
<text x="50.3" y="178.1">index flex</text>
</g>
<g font-size="2.1" fill="#808080">
<text x="47.9" y="34.9">VIN</text>
<text x="53.7" y="34.9">GND</text>
<text x="47.9" y="39.9">3.3V</text>
<text x="55.8" y="39.9">ST</text>
<text x="190.2" y="37.4">A0</text>
<text x="190.2" y="39.9">A1</text>
<text x="202.9" y="37.4">RX</text>
<text x="203.1" y="39.9">TX</text>
<text x="47.9" y="45">Y</text>
<text x="57.1" y="45">X</text>
<text x="93.5" y="46.4" transform="rotate(-90 93.5 46.4)">2</text>
<text x="190.2" y="42.5">A2</text>
<text x="190.2" y="45">A3</text>
<text x="190.2" y="47.6">A4</text>
<text x="202.2" y="45">*D2</text>
<text x="202.2" y="47.6">*D3</text>
<text x="47.9" y="50.1">4Y</text>
<text x="55.9" y="50.1">4X</text>
<text x="93.5" y="53.4" transform="rotate(-90 93.5 53.4)">1</text>
<text x="184.8" y="51.5">A6</text>
<text x="190.2" y="50.1">A5</text>
<text x="190.2" y="52.6">A6</text>
<text x="203.1" y="50.1">D4</text>
<text x="203.1" y="52.6">D5</text>
<text x="47.9" y="55.2">VREF</text>
<text x="55.5" y="55.2">PD</text>
<text x="184.8" y="54.1">A7</text>
<text x="184.8" y="56.6">A8</text>
<text x="184.8" y="59.1">A9</text>
<text x="190.2" y="55.2">A7</text>
<text x="190.2" y="57.7">A8</text>
<text x="203.1" y="55.2">D6</text>
<text x="203.1" y="57.7">D7</text>
<text x="232" y="54.1">1</text>
<text x="232" y="56.6">5</text>
<text x="235.9" y="55.2">VCC</text>
<text x="235.9" y="57.7">RESET</text>
<text x="183.7" y="61.7">A10</text>
<text x="183.8" y="64.2">A11</text>
<text x="190.2" y="60.3">A9</text>
<text x="190.2" y="62.8">A10</text>
<text x="190.2" y="65.3">A11</text>
<text x="201.9" y="65.3">D10</text>
<text x="203.1" y="60.3">D8</text>
<text x="203.1" y="62.8">D9</text>
<text x="230.8" y="61.7">13</text>
<text x="232" y="64.2">6</text>
<text x="235.9" y="62.8">ON/SLEEP</text>
<text x="235.9" y="65.3">PWM0/RSSI</text>
<text x="46.1" y="66.8">11</text>
<text x="47.2" y="71.8">7</text>
<text x="47.2" y="69.3">9</text>
<text x="58.1" y="66.8">12</text>
<text x="58.1" y="71.8">8</text>
<text x="58.1" y="69.3">10</text>
<text x="183.7" y="66.8">A12</text>
<text x="183.7" y="69.3">A13</text>
<text x="183.7" y="71.8">A14</text>
<text x="190.2" y="67.9">A12</text>
<text x="190.2" y="70.4">A13</text>
<text x="201.9" y="70.4">D12</text>
<text x="202" y="67.9">D11</text>
<text x="232" y="71.8">2</text>
<text x="232" y="69.3">3</text>
<text x="235.9" y="70.4">DIN/CONFIG</text>
<text x="47.2" y="76.9">3</text>
<text x="47.2" y="74.4">5</text>
<text x="58.1" y="76.9">4</text>
<text x="58.1" y="74.4">6</text>
<text x="183.7" y="74.4">A15</text>
<text x="190.2" y="73">A14</text>
<text x="190.2" y="75.5">A15</text>
<text x="201.9" y="73">D13</text>
<text x="208.5" y="76.9">D14</text>
<text x="232" y="76.9">4</text>
<text x="235.9" y="73">DOUT</text>
<text x="47.2" y="79.5">1</text>
<text x="58.1" y="79.5">2</text>
<text x="190.2" y="83.1">VIN</text>
<text x="190.2" y="80.6">RES</text>
<text x="201.9" y="78">D14</text>
<text x="201.9" y="80.6">D15</text>
<text x="201.9" y="83.1">D16</text>
<text x="208.5" y="79.5">D15</text>
<text x="208.5" y="82">D16</text>
<text x="230.8" y="82">12</text>
<text x="232" y="79.5">9</text>
<text x="235.9" y="78">CD/DOUT_EN/DO8</text>
<text x="235.9" y="80.6">DTR/SLEEP_RQ/DI8</text>
<text x="235.9" y="83.1">CTS/DIO7</text>
<text x="190.2" y="85.7">5V</text>
<text x="190.2" y="88.2">3.3V</text>
<text x="201.1" y="88.2">*D18</text>
<text x="201.9" y="85.7">D17</text>
<text x="208.5" y="84.5">D17</text>
<text x="208.5" y="87.1">D18</text>
<text x="208.5" y="89.6">D19</text>
<text x="230.8" y="87.1">15</text>
<text x="230.8" y="84.5">16</text>
<text x="230.9" y="89.6">11</text>
<text x="235.9" y="88.2">ASSOC/AD5/DIO5</text>
<text x="235.9" y="85.7">RTS/AD6/DIO6</text>
<text x="190.2" y="90.7">AREF</text>
<text x="190.2" y="93.3">GND</text>
<text x="190.2" y="95.8">GND</text>
<text x="201.1" y="90.7">*D19</text>
<text x="201.1" y="93.3">*D20</text>
<text x="201.1" y="95.8">*D21</text>
<text x="208.5" y="92.2">D20</text>
<text x="208.5" y="94.7">D21</text>
<text x="230.8" y="92.2">17</text>
<text x="230.8" y="94.7">18</text>
<text x="235.9" y="93.3">COORD_SEL/AD3/DIO3</text>
<text x="235.9" y="95.8">AD2/DIO2</text>
<text x="235.9" y="90.7">RF_TX/AD4/DIO4</text>
<text x="190.2" y="98.4">GND</text>
<text x="201.9" y="100.9">D22</text>
<text x="208.5" y="99.8">D22</text>
<text x="230.8" y="97.2">19</text>
<text x="230.8" y="99.8">20</text>
<text x="235.9" y="98.4">AD1/DIO1</text>
<text x="235.9" y="100.9">AD0/DIO0</text>
<text x="179.3" y="104.9">GND@4</text>
<text x="179.3" y="102.3">GND@3</text>
<text x="181.5" y="107.4">5V@1</text>
<text x="190.2" y="106">GND</text>
<text x="190.2" y="103.4">GND</text>
<text x="201.9" y="103.4">D23</text>
<text x="201.9" y="106">D24</text>
<text x="208.5" y="102.3">D23</text>
<text x="208.5" y="104.9">D24</text>
<text x="208.5" y="107.4">D25</text>
<text x="230.8" y="104.9">14</text>
<text x="230.8" y="107.4">10</text>
<text x="235.9" y="106">VREF</text>
<text x="181.5" y="109.9">5V@2</text>
<text x="190.2" y="111">5V</text>
<text x="190.2" y="108.5">5V</text>
<text x="201.9" y="108.5">D25</text>
<text x="201.9" y="111">D26</text>
<text x="201.9" y="113.6">D27</text>
<text x="208.5" y="109.9">D26</text>
<text x="208.5" y="112.5">D27</text>
<text x="235.9" y="108.5">GND</text>
<text x="183.5" y="117.6">D42</text>
<text x="183.5" y="115">D41</text>
<text x="190.2" y="118.7">D42</text>
<text x="190.2" y="116.1">D41</text>
<text x="201.9" y="116.1">D28</text>
<text x="201.9" y="118.7">D29</text>
<text x="208.5" y="115">D28</text>
<text x="208.5" y="117.6">D29</text>
<text x="109.6" y="125.2">11</text>
<text x="121.6" y="125.2">12</text>
<text x="183.5" y="125.2">D45</text>
<text x="183.5" y="122.6">D44</text>
<text x="183.5" y="120.1">D43</text>
<text x="190.2" y="123.7">D44</text>
<text x="190.2" y="121.2">D43</text>
<text x="201.9" y="121.2">D30</text>
<text x="201.9" y="123.7">D31</text>
<text x="208.5" y="120.1">D30</text>
<text x="208.5" y="122.6">D31</text>
<text x="208.5" y="125.2">D32</text>
<text x="110.7" y="130.2">7</text>
<text x="110.7" y="127.7">9</text>
<text x="121.6" y="130.2">8</text>
<text x="121.6" y="127.7">10</text>
<text x="183.5" y="130.2">D47</text>
<text x="183.5" y="127.7">D46</text>
<text x="190.2" y="131.4">D47</text>
<text x="190.2" y="128.8">D46</text>
<text x="190.2" y="126.3">D45</text>
<text x="201.9" y="126.3">D32</text>
<text x="201.9" y="128.8">D33</text>
<text x="201.9" y="131.4">D34</text>
<text x="208.5" y="127.7">D33</text>
<text x="208.5" y="130.2">D34</text>
<text x="110.7" y="137.9">1</text>
<text x="110.7" y="135.3">3</text>
<text x="110.7" y="132.8">5</text>
<text x="121.6" y="137.9">2</text>
<text x="121.6" y="135.3">4</text>
<text x="121.6" y="132.8">6</text>
<text x="183.5" y="137.9">D50</text>
<text x="183.5" y="135.3">D49</text>
<text x="183.5" y="132.8">D48</text>
<text x="190.2" y="136.4">D49</text>
<text x="190.2" y="133.9">D48</text>
<text x="201.9" y="133.9">D35</text>
<text x="201.9" y="136.4">D36</text>
<text x="208.5" y="132.8">D35</text>
<text x="208.5" y="135.3">D36</text>
<text x="208.5" y="137.9">D37</text>
<text x="183.5" y="142.9">D52</text>
<text x="183.5" y="140.4">D51</text>
<text x="190.2" y="141.5">D51</text>
<text x="190.2" y="139">D50</text>
<text x="201.9" y="139">D37</text>
<text x="201.9" y="141.5">D38</text>
<text x="208.5" y="140.4">D38</text>
<text x="208.5" y="142.9">D39</text>
<text x="183.5" y="145.5">D53</text>
<text x="190.2" y="146.6">D53</text>
<text x="190.2" y="144.1">D52</text>
<text x="201.9" y="144.1">D39</text>
<text x="201.9" y="146.6">D40</text>
<text x="208.5" y="145.5">D40</text>
</g>
</svg>
